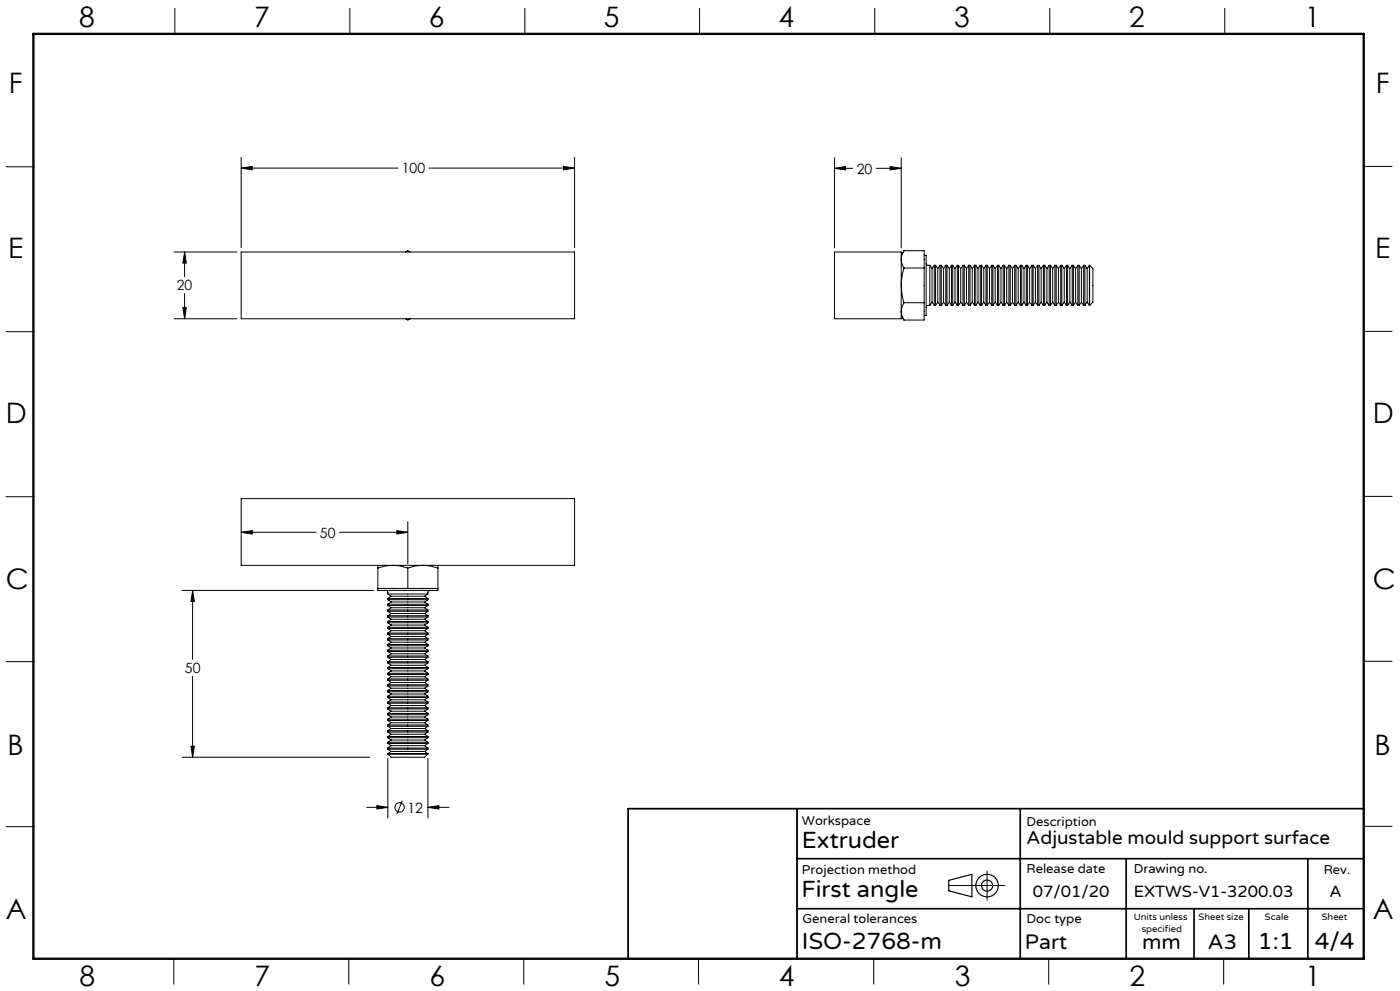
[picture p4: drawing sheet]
<svg xmlns="http://www.w3.org/2000/svg" width="420mm" height="297mm" viewBox="0 0 420 297" stroke-linecap="round" stroke-linejoin="round" font-family="sans-serif">
<g fill="none" stroke="#000" stroke-width=".35">
<path d="M284.6 263.8l7-1.8v6.8l-7-1.8z"/>
<circle cx="296.1" cy="265.4" r="1.66"/>
<circle cx="296.1" cy="265.4" r="3.4"/>
</g>
<g fill="none" stroke="#000" stroke-width=".3">
<path d="M52.5 2.5v7.7M105 2.5v7.7M157.4 2.5v7.7M209.9 2.5v7.7M262.4 2.5v7.7M314.9 2.5v7.7M367.4 2.5v7.7M1.8 50h8.5M72.4 50.4l3.3-.5v1zM72.4 47.2v27.1M72.4 50.4h46.9M128.7 50.4h43.7"/>
<path d="M169.1 49.9l3.3 .5-3.3 .5zM172.4 47.2v27.1M250.4 50.4l3.3-.5v1zM250.4 47.3v27M250.4 50.4h5.4M262.9 50.4h7.5M267.1 49.9l3.3 .5-3.3 .5zM270.4 47.3v27M409.1 49.9h8.5M52.2 75.5h18.9M55.4 75.5l.5 3.3h-1zM55.4 75.5v7.4"/>
<path d="M72.4 75.5h100v20h-100zM121.7 75.5l.6-.4 .7 .4M250.4 75.5h20v20h-20zM271.2 75.1a4.5 4.5 0 0 0 0 5.2M271.2 75.1l-.8 1.4M271.2 75.1h6v20.8h-6M277.2 76.5h.6v18h-.6M277.8 78.9l.3 .5 .8 .1M278.9 79.5v12M278.9 79.5l.7 1M280.3 79.5v12M280.3 79.5h.4"/>
<path d="M280.3 79.5l-.7 1M280.7 79.5v12M280.7 79.5l.6 1M282 79.5v12M282 79.5h.4M282 79.5l-.7 1M282.4 79.5v12M282.4 79.5l.7 1M283.7 79.5v12M283.7 79.5h.4M283.7 79.5l-.6 1M284.1 79.5v12"/>
<path d="M284.1 79.5l.7 1M285.5 79.5v12M285.5 79.5h.3M285.5 79.5l-.7 1M285.8 79.5v12M285.8 79.5l.7 1M287.2 79.5v12M287.2 79.5h.3M287.2 79.5l-.7 1M287.5 79.5v12M287.5 79.5l.7 1M288.9 79.5v12"/>
<path d="M288.9 79.5h.4M288.9 79.5l-.7 1M289.3 79.5v12M289.3 79.5l.6 1M290.6 79.5v12M290.6 79.5h.4M290.6 79.5l-.7 1M291 79.5v12M291 79.5l.7 1M292.3 79.5v12M292.3 79.5h.4M292.3 79.5l-.6 1"/>
<path d="M292.7 79.5v12M292.7 79.5l.7 1M294.1 79.5v12M294.1 79.5h.4M294.1 79.5l-.7 1M294.5 79.5v12M294.5 79.5l.6 1M295.8 79.5v12M295.8 79.5h.4M295.8 79.5l-.7 1M296.2 79.5v12M296.2 79.5l.7 1"/>
<path d="M297.5 79.5v12M297.5 79.5h.4M297.5 79.5l-.6 1M297.9 79.5v12M297.9 79.5l.7 1M299.3 79.5v12M299.3 79.5h.3M299.3 79.5l-.7 1M299.6 79.5v12M299.6 79.5l.7 1M301 79.5v12M301 79.5h.3"/>
<path d="M301 79.5l-.7 1M301.3 79.5v12M301.3 79.5l.7 1M302.7 79.5v12M302.7 79.5h.4M302.7 79.5l-.7 1M303.1 79.5v12M303.1 79.5l.6 1M304.4 79.5v12M304.4 79.5h.4M304.4 79.5l-.7 1M304.8 79.5v12"/>
<path d="M304.8 79.5l.7 1M306.1 79.5v12M306.1 79.5h.4M306.1 79.5l-.6 1M306.5 79.5v12M306.5 79.5l.7 1M307.9 79.5v12M307.9 79.5h.3M307.9 79.5l-.7 1M308.2 79.5v12M308.2 79.5l.7 1M309.6 79.5v12"/>
<path d="M309.6 79.5h.4M309.6 79.5l-.7 1M310 79.5v12M310 79.5l.6 1M311.3 79.5v12M311.3 79.5h.4M311.3 79.5l-.7 1M311.7 79.5v12M311.7 79.5l.6 1M313 79.5v12M313 79.5h.4M313 79.5l-.7 1"/>
<path d="M313.4 79.5v12M313.4 79.5l.7 1M314.7 79.5v12M314.7 79.5h.4M314.7 79.5l-.6 1M315.1 79.5v12M315.1 79.5l.7 1M316.5 79.5v12M316.5 79.5h.4M316.5 79.5l-.7 1M316.9 79.5v12M316.9 79.5l.6 1"/>
<path d="M318.2 79.5v12M318.2 79.5h.4M318.2 79.5l-.7 1M318.6 79.5v12M318.6 79.5l.7 1M319.9 79.5v12M319.9 79.5h.4M319.9 79.5l-.6 1M320.3 79.5v12M320.3 79.5l.7 1M321.7 79.5v12M321.7 79.5h.3"/>
<path d="M321.7 79.5l-.7 1M322 79.5v12M322 79.5l.7 1M323.4 79.5v12M323.4 79.5h.3M323.4 79.5l-.7 1M323.7 79.5v12M323.7 79.5l.7 1M325.1 79.5v12M325.1 79.5h.4M325.1 79.5l-.7 1M325.5 79.5v12"/>
<path d="M325.5 79.5l.6 1M326.8 79.5v12M326.8 79.5h.1M326.8 79.5l-.7 1M326.9 79.5l1 1v10.1l-1 .9M326.9 79.5v12M1.8 99.4h8.5M52.2 95.5h18.9M54.9 92.2h1l-.5 3.3zM55.4 88v7.5M121.7 95.5l.6 .4 .7-.4M270.4 94.5l.8 1.4"/>
<path d="M271.2 80.3a17.1 17.1 0 0 0 0 10.4M271.2 90.7a4.5 4.5 0 0 0 0 5.2M271.2 80.3h6M271.2 90.7h6M278.9 91.5l-.8 .1-.3 .5M279.6 80.5v10.1M279.6 90.6l.7 .9M279.6 90.6l-.7 .9M280.3 91.5h.4M281.3 80.5v10.1M281.3 90.6l-.6 .9M281.3 90.6l.7 .9"/>
<path d="M282 91.5h.4M283.1 80.5v10.1M283.1 90.6l-.7 .9M283.1 90.6l.6 .9M283.7 91.5h.4M284.8 80.5v10.1M284.8 90.6l.7 .9M284.8 90.6l-.7 .9M285.5 91.5h.3M286.5 80.5v10.1M286.5 90.6l.7 .9M286.5 90.6l-.7 .9"/>
<path d="M287.2 91.5h.3M288.2 80.5v10.1M288.2 90.6l.7 .9M288.2 90.6l-.7 .9M288.9 91.5h.4M289.9 80.5v10.1M289.9 90.6l.7 .9M289.9 90.6l-.6 .9M290.6 91.5h.4M291.7 80.5v10.1M291.7 90.6l.6 .9M291.7 90.6l-.7 .9"/>
<path d="M292.3 91.5h.4M293.4 80.5v10.1M293.4 90.6l-.7 .9M293.4 90.6l.7 .9M294.1 91.5h.4M295.1 80.5v10.1M295.1 90.6l-.6 .9M295.1 90.6l.7 .9M295.8 91.5h.4M296.9 80.5v10.1M296.9 90.6l.6 .9M296.9 90.6l-.7 .9"/>
<path d="M297.5 91.5h.4M298.6 80.5v10.1M298.6 90.6l.7 .9M298.6 90.6l-.7 .9M299.3 91.5h.3M300.3 80.5v10.1M300.3 90.6l.7 .9M300.3 90.6l-.7 .9M301 91.5h.3M302 80.5v10.1M302 90.6l.7 .9M302 90.6l-.7 .9"/>
<path d="M302.7 91.5h.4M303.7 80.5v10.1M303.7 90.6l-.6 .9M303.7 90.6l.7 .9M304.4 91.5h.4M305.5 80.5v10.1M305.5 90.6l-.7 .9M305.5 90.6l.6 .9M306.1 91.5h.4M307.2 80.5v10.1M307.2 90.6l-.7 .9M307.2 90.6l.7 .9"/>
<path d="M307.9 91.5h.3M308.9 80.5v10.1M308.9 90.6l-.7 .9M308.9 90.6l.7 .9M309.6 91.5h.4M310.6 80.5v10.1M310.6 90.6l.7 .9M310.6 90.6l-.6 .9M311.3 91.5h.4M312.3 80.5v10.1M312.3 90.6l.7 .9M312.3 90.6l-.6 .9"/>
<path d="M313 91.5h.4M314.1 80.5v10.1M314.1 90.6l.6 .9M314.1 90.6l-.7 .9M314.7 91.5h.4M315.8 80.5v10.1M315.8 90.6l-.7 .9M315.8 90.6l.7 .9M316.5 91.5h.4M317.5 80.5v10.1M317.5 90.6l-.6 .9M317.5 90.6l.7 .9"/>
<path d="M318.2 91.5h.4M319.3 80.5v10.1M319.3 90.6l.6 .9M319.3 90.6l-.7 .9M319.9 91.5h.4M321 80.5v10.1M321 90.6l.7 .9M321 90.6l-.7 .9M321.7 91.5h.3M322.7 80.5v10.1M322.7 90.6l.7 .9M322.7 90.6l-.7 .9"/>
<path d="M323.4 91.5h.3M324.4 80.5v10.1M324.4 90.6l.7 .9M324.4 90.6l-.7 .9M325.1 91.5h.4M326.1 80.5v10.1M326.1 90.6l.7 .9M326.1 90.6l-.6 .9M326.8 91.5h.1M409.1 99.3h8.5M1.8 148.9h8.5M72.4 149.4h100v20h-100z"/>
<path d="M72.4 159.5l3.3-.5v1.1zM72.4 159.5h22.4M101.8 159.5h20.5M119.1 159l3.2 .5-3.2 .6zM122.3 156.3v12.7M409.1 148.8h8.5M54.6 176.9h57.5M57.8 176.9l.5 3.3h-1zM57.8 176.9v20.7M113.3 170.2a12.9 12.9 0 0 1 9 0M113.3 170.2v6.7h18.1v-6.7M113.3 169.4v.8"/>
<path d="M113.3 176.4h18.1M115.7 176.9l.6 .3v.8M116.3 179.7h12.1M116.3 178h12.1M116.3 179.4h12.1M116.3 179.4v.3M116.3 179.7l1 .7M116.3 178l1 .7M117.3 178.7h10.1M117.3 178.7l-1 .7M122.3 170.2a13 13 0 0 1 9.1 0M122.3 170.2v6.2"/>
<path d="M127.4 178.7l1 .7M128.4 179.4v.3M128.4 179.7l-1 .7M128.4 178l-1 .7M129 176.9l-.6 .3v.8M131.4 169.4v.8M1.8 198.3h8.5M116.3 198.3h12.1M116.3 198.7h12.1M116.3 196.6h12.1M116.3 197h12.1M116.3 193.1h12.1"/>
<path d="M116.3 193.5h12.1M116.3 194.9h12.1M116.3 195.3h12.1M116.3 191.8h12.1M116.3 188.3h12.1M116.3 191.4h12.1M116.3 188h12.1M116.3 189.7h12.1M116.3 190.1h12.1M116.3 184.5h12.1M116.3 186.3h12.1M116.3 186.7h12.1"/>
<path d="M116.3 184.9h12.1M116.3 181.1h12.1M116.3 181.5h12.1M116.3 182.8h12.1M116.3 183.2h12.1M116.3 181.1v.4M116.3 182.8v.4M116.3 184.5v.4M116.3 186.3v.4M116.3 188v.3M116.3 189.7v.4M116.3 191.4v.4"/>
<path d="M116.3 193.1v.4M116.3 194.9v.4M116.3 196.6v.4M116.3 198.3v.4M116.3 195.3l1 .6M116.3 198.7l1 .7M116.3 197l1 .7M116.3 193.5l1 .7M116.3 191.8l1 .7M116.3 184.9l1 .7M116.3 186.7l1 .6M116.3 188.3l1 .7"/>
<path d="M116.3 183.2l1 .7M116.3 190.1l1 .6M116.3 181.5l1 .6M117.3 199.4h10.1M117.3 195.9h10.1M117.3 197.7h10.1M117.3 194.2h10.1M117.3 192.5h10.1M117.3 189h10.1M117.3 190.7h10.1M117.3 183.9h10.1M117.3 187.3h10.1"/>
<path d="M117.3 185.6h10.1M117.3 182.1h10.1M117.3 180.4h10.1M117.3 195.9l-1 .7M117.3 197.7l-1 .6M117.3 199.4l-1 .7M117.3 192.5l-1 .6M117.3 194.2l-1 .7M117.3 190.7l-1 .7M117.3 189l-1 .7M117.3 183.9l-1 .6M117.3 185.6l-1 .7"/>
<path d="M117.3 187.3l-1 .7M117.3 180.4l-1 .7M117.3 182.1l-1 .7M127.4 195.9l1 .7M127.4 197.7l1 .6M127.4 199.4l1 .7M127.4 192.5l1 .6M127.4 194.2l1 .7M127.4 190.7l1 .7M127.4 189l1 .7M127.4 183.9l1 .6M127.4 185.6l1 .7"/>
<path d="M127.4 187.3l1 .7M127.4 180.4l1 .7M127.4 182.1l1 .7M128.4 181.1v.4M128.4 182.8v.4M128.4 184.5v.4M128.4 186.3v.4M128.4 188v.3M128.4 189.7v.4M128.4 191.4v.4M128.4 193.1v.4M128.4 194.9v.4"/>
<path d="M128.4 196.6v.4M128.4 198.3v.4M128.4 198.7l-1 .7M128.4 197l-1 .7M128.4 193.5l-1 .7M128.4 195.3l-1 .6M128.4 191.8l-1 .7M128.4 188.3l-1 .7M128.4 190.1l-1 .6M128.4 186.7l-1 .6M128.4 184.9l-1 .7M128.4 181.5l-1 .6"/>
<path d="M128.4 183.2l-1 .7M409.1 198.2h8.5M57.8 202.7v24.2M116.3 217.3h12.1M116.3 219h12.1M116.3 219.4h12.1M116.3 217.7h12.1M116.3 215.9h12.1M116.3 212.1h12.1M116.3 212.5h12.1M116.3 214.2h12.1M116.3 213.8h12.1"/>
<path d="M116.3 215.5h12.1M116.3 208.7h12.1M116.3 209.1h12.1M116.3 210.4h12.1M116.3 210.7h12.1M116.3 205.2h12.1M116.3 206.9h12.1M116.3 207.3h12.1M116.3 205.6h12.1M116.3 203.9h12.1M116.3 203.5h12.1M116.3 201.8h12.1"/>
<path d="M116.3 202.1h12.1M116.3 200.1h12.1M116.3 200.4h12.1M116.3 200.1v.3M116.3 201.8v.3M116.3 203.5v.4M116.3 205.2v.4M116.3 206.9v.4M116.3 208.7v.4M116.3 210.4v.3M116.3 212.1v.4M116.3 213.8v.4"/>
<path d="M116.3 215.5v.4M116.3 217.3v.4M116.3 219v.4M116.3 219.4l1 .7M116.3 215.9l1 .7M116.3 217.7l1 .6M116.3 214.2l1 .7M116.3 212.5l1 .6M116.3 209.1l1 .6M116.3 210.7l1 .8M116.3 205.6l1 .7M116.3 203.9l1 .6"/>
<path d="M116.3 207.3l1 .7M116.3 200.4l1 .7M116.3 202.1l1 .7M117.3 216.6h10.1M117.3 218.3h10.1M117.3 214.9h10.1M117.3 213.1h10.1M117.3 208h10.1M117.3 211.5h10.1M117.3 209.7h10.1M117.3 204.5h10.1M117.3 206.3h10.1"/>
<path d="M117.3 201.1h10.1M117.3 202.8h10.1M117.3 216.6l-1 .7M117.3 218.3l-1 .7M117.3 213.1l-1 .7M117.3 214.9l-1 .6M117.3 208l-1 .7M117.3 211.5l-1 .6M117.3 209.7l-1 .7M117.3 204.5l-1 .7M117.3 206.3l-1 .6M117.3 202.8l-1 .7"/>
<path d="M117.3 201.1l-1 .7M127.4 216.6l1 .7M127.4 218.3l1 .7M127.4 213.1l1 .7M127.4 214.9l1 .6M127.4 208l1 .7M127.4 211.5l1 .6M127.4 209.7l1 .7M127.4 204.5l1 .7M127.4 206.3l1 .6M127.4 202.8l1 .7M127.4 201.1l1 .7"/>
<path d="M128.4 200.1v.3M128.4 201.8v.3M128.4 203.5v.4M128.4 205.2v.4M128.4 206.9v.4M128.4 208.7v.4M128.4 210.4v.3M128.4 212.1v.4M128.4 213.8v.4M128.4 215.5v.4M128.4 217.3v.4M128.4 219v.4"/>
<path d="M128.4 219.4l-1 .7M128.4 215.9l-1 .7M128.4 217.7l-1 .6M128.4 214.2l-1 .7M128.4 212.5l-1 .6M128.4 209.1l-1 .6M128.4 210.7l-1 .8M128.4 205.6l-1 .7M128.4 203.9l-1 .6M128.4 207.3l-1 .7M128.4 200.4l-1 .7M128.4 202.1l-1 .7"/>
<path d="M54.6 226.9h56.3M57.3 223.7h1l-.5 3.2zM116.3 224.2h12.1M116.3 224.5h12.1M116.3 225.9h12.1M116.3 226h12.1M116.3 226l1 .9h10.1l1-.9M116.3 221.1h12.1M116.3 220.7h12.1M116.3 222.5h12.1M116.3 222.8h12.1M116.3 220.7v.4"/>
<path d="M116.3 222.5v.3M116.3 224.2v.3M116.3 225.9v.1M116.3 224.5l1 .7M116.3 221.1l1 .7M116.3 222.8l1 .7M116.3 227.3v17.8M117.3 223.5h10.1M117.3 225.2h10.1M117.3 221.8h10.1M117.3 220.1h10.1M117.3 223.5l-1 .7"/>
<path d="M117.3 225.2l-1 .7M117.3 220.1l-1 .6M117.3 221.8l-1 .7M120.7 240l-1.6 4M127.4 223.5l1 .7M127.4 225.2l1 .7M127.4 220.1l1 .6M127.4 221.8l1 .7M128.4 220.7v.4M128.4 222.5v.3M128.4 224.2v.3M128.4 225.9v.1"/>
<path d="M128.4 224.5l-1 .7M128.4 221.1l-1 .7M128.4 222.8l-1 .7M128.4 227.3v17.8M1.8 247.8h8.5M110 242h6.3M113.1 241.4l3.2 .6-3.2 .5zM128.4 242l3.3-.6v1.1zM128.4 242h6.3M188.5 242.4h50.6v44.9h-50.6zM409.1 247.6h8.5M284.6 265.4h16.8"/>
<path d="M296.1 261.1v8.7M52.1 287.3v7.7M104.6 287.3v7.7M157.1 287.3v7.7M209.6 287.3v7.7M262.1 287.3v7.7M314.6 287.3v7.7M367.1 287.3v7.7"/>
<circle cx="119.9" cy="242" r="1.41"/>
</g>
<path d="M239.1 242.4v44.9M239.1 257.3h170M306.1 242.4v44.9M337.9 257.3v30M392.4 257.3v30M409.1 242.4h-220.6v44.9M239.1 272.3h170M358.2 272.3v15M374.6 272.3v15" fill="none" stroke="#000" stroke-width=".5"/>
<path d="M10 10.2h399.1v277.1h-399.1z" fill="none" stroke="#000" stroke-width=".7"/>
<path d="M72.4 50.4l3.3-.5v1zM169.1 49.9l3.3 .5-3.3 .5zM55.4 75.5l.5 3.3h-1zM54.9 92.2h1l-.5 3.3zM57.8 176.9l.5 3.3h-1zM57.3 223.7h1l-.5 3.2zM113.1 241.4l3.2 .6-3.2 .5zM128.4 242l3.3-.6v1.1zM72.4 159.5l3.3-.5v1.1zM119.1 159l3.2 .5-3.2 .6zM267.1 49.9l3.3 .5-3.3 .5zM250.4 50.4l3.3-.5v1z" fill="#000"/>
<g font-size="8.5">
<text x="23.8" y="8">8</text>
<text x="76.3" y="8">7</text>
<text x="128.7" y="8">6</text>
<text x="181.2" y="8">5</text>
<text x="233.6" y="8">4</text>
<text x="286.3" y="8">3</text>
<text x="338.7" y="8">2</text>
<text x="391.4" y="8">1</text>
<text x="2.7" y="28">F</text>
<text x="412.8" y="28">F</text>
<text x="2.4" y="77.2">E</text>
<text x="412.5" y="77.2">E</text>
<text x="1.8" y="126.8">D</text>
<text x="411.9" y="126.9">D</text>
<text x="1.8" y="176.6">C</text>
<text x="411.9" y="176.7">C</text>
<text x="2.3" y="226.2">B</text>
<text x="412.4" y="226.2">B</text>
<text x="1.7" y="275.4">A</text>
<text x="411.8" y="275.5">A</text>
<text x="23.9" y="295.5">8</text>
<text x="76.4" y="295.5">7</text>
<text x="128.8" y="295.5">6</text>
<text x="181.3" y="295.5">5</text>
<text x="233.7" y="295.5">4</text>
<text x="286.4" y="295.5">3</text>
<text x="338.8" y="295.5">2</text>
<text x="391.5" y="295.5">1</text>
</g>
<g font-size="7.1">
<text x="240.6" y="254">Extruder</text>
<text x="240.4" y="268.8">First angle</text>
<text x="240.6" y="284.3">ISO-2768-m</text>
<text x="377.4" y="284.3">1:1</text>
<text x="394.4" y="284.3">4/4</text>
</g>
<g font-size="6.3">
<text x="307.5" y="284.3">Part</text>
<text x="342.6" y="284.3">mm</text>
<text x="362.4" y="284.3">A3</text>
</g>
<text font-size="5.6" x="308" y="252.9">Adjustable mould support surface</text>
<g font-size="4.9">
<text x="309.9" y="268.7">07/01/20</text>
<text x="340.1" y="268.7">EXTWS-V1-3200.03</text>
<text x="398.9" y="268.7">A</text>
</g>
<g font-size="4.2">
<text x="120.5" y="52">100</text>
<text x="257" y="52">20</text>
<text x="53" y="87">20</text>
<text x="96" y="161.1">50</text>
<text x="55.5" y="201.7">50</text>
<text x="122.2" y="243.5">12</text>
</g>
<g font-size="3.9">
<text x="240.6" y="247.2">Workspace</text>
<text x="307.9" y="247.4">Description</text>
<text x="240.6" y="262.1">Projection method</text>
<text x="308" y="261.5">Release date</text>
<text x="340.1" y="261.5">Drawing no.</text>
<text x="397.1" y="262.1">Rev.</text>
<text x="240.7" y="276.6">General tolerances</text>
<text x="308" y="276.6">Doc type</text>
</g>
<g font-size="2.8">
<text x="340.1" y="275.6">Units unless</text>
<text x="359.6" y="275.6">Sheet size</text>
<text x="379.5" y="275.8">Scale</text>
<text x="396.5" y="275.6">Sheet</text>
<text x="342.5" y="279.4">specified</text>
</g>
</svg>
